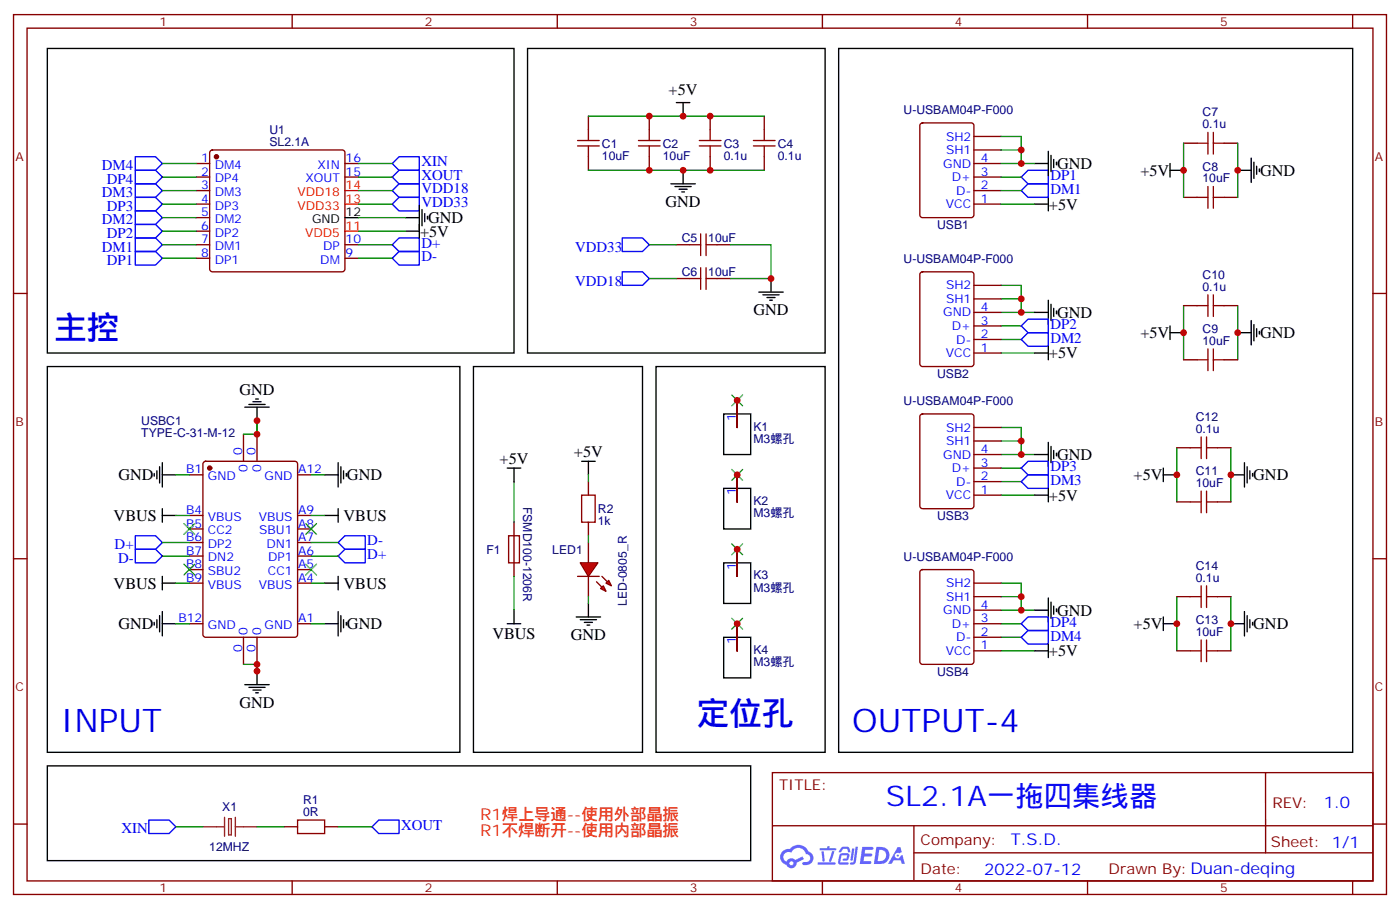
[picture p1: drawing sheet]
<svg xmlns="http://www.w3.org/2000/svg" width="365mm" height="237mm" viewBox="0 0 365 237" stroke-linecap="round" stroke-linejoin="round" font-family="sans-serif">
<g fill="none" stroke="#870000" stroke-width=".35">
<path d="M3.5 3.8h358.1v229.3h-358.1zM7.1 7.3h351v222.3h-351zM76.2 3.8v3.5M145.3 3.8v3.5M214.5 3.8v3.5M283.6 3.8v3.5M352.8 3.8v3.5M3.5 76.5h3.6M358.1 76.5h3.5M3.5 145.6h3.6M358.1 145.6h3.5M3.5 214.8h3.6"/>
<path d="M201.4 201.4h156.7v28.2h-156.7zM201.5 215.2h156.4M238.3 215.2v14.1M330.1 201.4v20.9M358.1 214.8h3.5M76.2 229.6v3.5M145.3 229.6v3.5M214.5 229.6v3.5M238.3 222.3h119.6M283.6 229.6v3.5M352.8 229.6v3.5"/>
</g>
<g fill="#5487ff">
<path d="M224.9 220.7h2.5a.4 .4 0 0 1 .4 .4 .4 .4 0 0 1-.4 .4h-1.7l-.2 .9h1.7l.3 .2a.4 .4 0 0 1-.4 .6h-1.7l-.2 1.2h1.7a.39 .39 0 0 1 .4 .4 .39 .39 0 0 1-.4 .4h-2.7z"/>
<path d="M234.1 220.8h.7l.4 1.3-.7 .3a.74 .74 0 0 0-1.1 .3 .74 .74 0 0 0 .5 1 .74 .74 0 0 0 1-.6l.5-.3 .6 2.3h-.9l-.2-.9h-1.8l-.5 .9h-1z"/>
<path d="M222.2 221.1h.6l-.4 3a.31 .31 0 0 1-.3 .2 .31 .31 0 0 1-.3-.3z"/>
<path d="M223.1 220.7h.7l-.6 3.9a.89 .89 0 0 1-.6 .7 .89 .89 0 0 1-.9-.3l.1-.2 .8-.2z"/>
<path d="M219.5 220.8l.6-.2 1.2 .1 .5 1.3-.6 .2-.4-1-1 .2a.95 .95 0 0 1-.9 .8l-.2-.2z"/>
<path d="M219.1 222.5l.5-.2h1.4a.89 .89 0 0 1 .3 1.5l-.3 .5h-1a.29 .29 0 0 1-.3-.3 .29 .29 0 0 1 .4-.3h.6l.2-.8-1.4 .1-.3 1.7 1.9 .1a.29 .29 0 0 1 .2 .3 .29 .29 0 0 1-.3 .3l-1.9-.1-.5-.2v-.5l.3-1.6z"/>
<path d="M213.3 224.8h4.4a.3 .3 0 0 1 .2 .3 .3 .3 0 0 1-.3 .3h-4.2z"/>
<path d="M217 221.8h.6l-.5 1.7a1.02 1.02 0 0 1-.7 1.1l-.2-.2z"/>
<path d="M214.2 221.9h.6l.3 2.4-.2 .3-.4-.2z"/>
<path d="M213.8 221.1h1.9l.2-.6h.5l-.1 .6h1.6a.29 .29 0 0 1 .3 .3 .29 .29 0 0 1-.4 .2h-3.9z"/>
<path d="M228.5 220.7l-.6 4.5h1.5a2.27 2.27 0 0 0 2.6-2.3 2.27 2.27 0 0 0-2.7-2.2zM229.3 221.5a1.5 1.5 0 0 1 1.8 1.5 1.5 1.5 0 0 1-1.9 1.4h-.3z"/>
<path d="M204.1 221.9a2.09 2.09 0 0 0 1 3.5 1.37 1.37 0 0 0 1.6 .9 1.37 1.37 0 0 0 1.1-1.4l1.9-1-.4-.7-1.9 .9a1.4 1.4 0 0 0-2.3 .5 1.32 1.32 0 0 1-.6-1.9 1.32 1.32 0 0 1 1.9-.5 2.02 2.02 0 0 1 2-1.2 2.02 2.02 0 0 1 1.8 1.6 1.09 1.09 0 0 1 1.1 1.4 1.09 1.09 0 0 1-1.6 .7 .41 .41 0 0 0-.5 .3 .41 .41 0 0 0 .4 .5 1.89 1.89 0 0 0 2.4-1.2 1.89 1.89 0 0 0-1.2-2.4 2.98 2.98 0 0 0-5-.7l-1 .2zM205.9 225a.52 .52 0 0 1 1 0 .52 .52 0 0 1-1 0z"/>
<circle cx="234.1" cy="223" r=".28"/>
</g>
<g fill="none" stroke="#870000" stroke-width=".35">
<path d="M54.9 39.3l.5-.2h33.9a.71 .71 0 0 1 .7 .7v30.3l-.3 .5-.4 .2h-33.9l-.5-.2-.2-.5v-30.3zM153.5 30.3v3.5M169.3 30.3v3.5M185.2 30.3v3.5M199.3 30.3v3.5M51.2 42.6h3.5M51.2 46.1h3.5M51.2 49.7h3.5M51.2 53.2h3.5M51.2 56.7h3.5M90 42.6h3.5M90 46.1h3.5"/>
<path d="M153.5 40.9v3.5M169.3 40.9v3.5M185.2 40.9v3.5M199.3 40.9v3.5M51.2 60.3h3.5M51.2 63.8h3.5M51.2 67.3h3.5M90 63.8h3.5M90 67.3h3.5M176.4 63.8h3.5M176.4 72.6h3.5M187 63.8h3.5"/>
<path d="M187 72.6h3.5M63.5 113.2v7M67 113.2v7M49.4 123.8h3.5M49.4 134.3h3.5M49.4 137.9h3.5M53.2 120.4l.4-.2h23.3a.71 .71 0 0 1 .7 .7l-.1 44.8-.6 .4h-23.3l-.5-.2-.2-.5v-44.5zM77.6 123.8h3.5M77.6 134.3h3.5M77.6 137.9h3.5M134.1 136.1v14.1M49.4 141.4h3.5"/>
<path d="M49.4 144.9h3.5M49.4 148.4h3.5M49.4 152h3.5M77.6 141.4h3.5M77.6 144.9h3.5M77.6 148.4h3.5M77.6 152h3.5M49.4 162.6h3.5M63.5 166.1v7M67 166.1v7M77.6 162.6h3.5M74.1 215.5h3.5"/>
<path d="M84.7 215.5h3.5"/>
</g>
<g fill="#870000" stroke="#870000" stroke-width=".35">
<circle cx="56.4" cy="40.9" r=".53"/>
<circle cx="54.7" cy="122" r=".53"/>
</g>
<path d="M90 53.2h3.5M90 49.7h3.5M90 60.3h3.5" fill="none" stroke="#f00" stroke-width=".35"/>
<g fill="none" stroke="#000" stroke-width=".35">
<path d="M176.4 26.7h3.5M178.2 26.7v3.6M90 56.7h3.5M105.8 56.7h3.6M109.4 53.6v8.4M110.1 54.6v4.2M110.8 55.7v2.1M111.5 56.4v.7M175 47.9h6.3M176 48.6h4.3M177.1 49.3h2.1M177.8 50h.7"/>
<path d="M178.2 44.4v3.5M105.8 60.3h3.6M197.9 76.1h6.4M199 76.8h4.2M200 77.5h2.1M200.7 78.2h.7M201.1 72.6v3.5M63.9 106.1h6.3M64.9 105.4h4.2M66 104.7h2.1M66.7 104h.7M67 106.1v3.5"/>
<path d="M40.2 123.4v.7M40.9 122.7v2.1M41.6 121.6v4.3M42.3 123.8h3.6M42.3 120.6v6.3M42.3 132.6v3.5M42.3 134.3h3.6M84.7 123.8h3.5M84.7 134.3h3.5M88.2 120.6v6.3M88.2 132.6v3.5M88.9 121.6v4.3"/>
<path d="M89.6 122.7v2.1M90.3 123.4v.7M42.3 150.2v3.5M42.3 159.4v6.3M42.3 152h3.6M84.7 152h3.5M88.2 150.2v3.5M88.2 159.4v6.3M134.1 159v3.6M40.2 162.2v.7M40.9 161.5v2.1M41.6 160.4v4.3"/>
<path d="M42.3 162.6h3.6M63.9 178.4h6.3M64.9 179.1h4.2M66 179.8h2.1M67 174.9v3.5M84.7 162.6h3.5M88.9 160.4v4.3M89.6 161.5v2.1M90.3 162.2v.7M132.3 162.6h3.5M66.7 180.6h.7"/>
</g>
<g fill="none" stroke="#00f" stroke-width=".35">
<path d="M35.3 40.9h5.3l1.7 1.7-1.7 1.8h-5.3zM35.3 44.4h5.3l1.7 1.7-1.7 1.8h-5.3zM35.3 51.4h5.3l1.7 1.8-1.7 1.8h-5.3zM35.3 47.9h5.3l1.7 1.8-1.7 1.7h-5.3zM35.3 58.5h5.3l1.7 1.8-1.7 1.7h-5.3zM35.3 55h5.3l1.7 1.7-1.7 1.8h-5.3zM102.3 42.6l1.8-1.7h5.3v3.5h-5.3zM102.3 46.1l1.8-1.7h5.3v3.5h-5.3zM102.3 49.7l1.8-1.8h5.3v3.5h-5.3zM102.3 53.2l1.8-1.8h5.3v3.6h-5.3zM35.3 65.5h5.3l1.7 1.8-1.7 1.8h-5.3zM35.3 62h5.3l1.7 1.8-1.7 1.7h-5.3z"/>
<path d="M102.3 63.8l1.8-1.8h5.3v3.5h-5.3zM102.3 67.3l1.8-1.8h5.3v3.6h-5.3zM162.3 62h5.3l1.7 1.8-1.7 1.7h-5.3zM162.3 70.8h5.3l1.7 1.8-1.7 1.8h-5.3zM35.3 139.6h5.3l1.7 1.8-1.7 1.8h-5.3zM35.3 143.2h5.3l1.7 1.7-1.7 1.8h-5.3zM88.2 144.9l1.8-1.7h5.2v3.5h-5.2zM88.2 141.4l1.8-1.8h5.2v3.6h-5.2zM38.8 213.7h5.3l1.8 1.8-1.8 1.7h-5.3zM97 215.5l1.8-1.8h5.3v3.5h-5.3z"/>
</g>
<g fill="none" stroke="#008700" stroke-width=".35">
<path d="M153.5 30.3h45.8M42.3 42.6h8.9M42.3 46.1h8.9M42.3 49.7h8.9M42.3 53.2h8.9M42.3 56.7h8.9M93.5 42.6h8.8M93.5 46.1h8.8M93.5 49.7h8.8M93.5 53.2h8.8M93.5 56.7h12.3M153.5 44.4h45.8"/>
<path d="M42.3 60.3h8.9M42.3 63.8h8.9M42.3 67.3h8.9M93.5 60.3h12.3M93.5 63.8h8.8M93.5 67.3h8.8M169.3 63.8h7.1M169.3 72.6h7.1M190.5 63.8h10.6v8.8h-10.6M67 109.6v3.6h-3.5M45.9 123.8h3.5M45.9 134.3h3.5"/>
<path d="M81.1 123.8h3.6M81.1 134.3h3.6M134.1 125.5v10.6M42.3 141.4h7.1M42.3 144.9h7.1M45.9 152h3.5M81.1 152h3.6M81.1 141.4h7.1M81.1 144.9h7.1M134.1 150.2v8.8M45.9 162.6h3.5M63.5 173.1h3.5v1.8"/>
<path d="M81.1 162.6h3.6M45.9 215.5h7M67 215.5h7.1M88.2 215.5h8.8"/>
</g>
<path d="M52.9 215.5h5.7M58.6 213v4.9M59.6 213.4h.7v4.2h-.7zM61.4 215.5h5.6M61.4 213v4.9" fill="none" stroke="#8c2424" stroke-width=".35"/>
<g fill="none" stroke="#a10000" stroke-width=".35">
<path d="M150.6 38h5.7M150.6 36.6h5.7M153.5 33.8v2.8M153.5 38v2.9M166.5 38h5.7M166.5 36.6h5.7M169.3 33.8v2.8M169.3 38v2.9M182.4 38h5.6M182.4 36.6h5.6M185.2 33.8v2.8M185.2 38v2.9"/>
<path d="M196.5 38h5.6M196.5 36.6h5.6M199.3 33.8v2.8M199.3 38v2.9M179.9 63.8h2.8M179.9 72.6h2.8M182.7 61v5.6M182.7 69.8v5.6M184.1 61v5.6M184.1 69.8v5.6M184.1 63.8h2.9M184.1 72.6h2.9"/>
<path d="M132.6 139.6h2.9v7.1h-2.9zM77.6 213.7h7.1v3.5h-7.1z"/>
</g>
<path d="M48 136.5l2.8 2.8M50.8 136.5l-2.8 2.8M79.7 136.5l2.8 2.8M82.5 136.5l-2.8 2.8M48 147l2.8 2.9M50.8 147l-2.8 2.9M79.7 147l2.8 2.9M82.5 147l-2.8 2.9" fill="none" stroke="#3c3" stroke-width=".35"/>
<g fill="#f00" stroke="#870000" stroke-width=".35">
<path d="M151.3 146.7h4.6l-2.4 3.5z"/>
<path d="M150.6 150.2h5.7z"/>
</g>
<g fill="#870000" stroke="#870000" stroke-width=".35">
<path d="M157 150.2l1.4 1.4z"/>
<path d="M155.6 151.6l1.4 1.4z"/>
</g>
<g fill="#f00" stroke="#870000" stroke-width=".35">
<path d="M158 152l.7-.7 .8 1.4z"/>
<path d="M156.6 153.4l.7-.7 .7 1.4z"/>
</g>
<g fill="none" stroke="#870000" stroke-width=".35">
<path d="M240.1 32.2l.5-.2h12.7a.71 .71 0 0 1 .7 .7l-.1 23.6-.6 .4h-12.7l-.5-.2-.2-.5v-23.3zM254 35.6h7.1M254 39.1h7.1M308.7 37.3h3.5M319.3 37.3h3.5M254 42.6h7.1M254 46.1h7.1M254 49.7h7.1M254 53.2h7.1M308.7 51.4h3.5M319.3 51.4h3.5M240.1 71l.5-.2h12.7a.71 .71 0 0 1 .7 .7l-.1 23.6-.6 .4h-12.7l-.5-.2-.2-.5v-23.3z"/>
<path d="M254 74.4h7.1M254 77.9h7.1M308.7 79.7h3.5M319.3 79.7h3.5M254 81.4h7.1M254 84.9h7.1M254 88.5h7.1M254 92h7.1M308.7 93.8h3.5M319.3 93.8h3.5M192.3 104.4v7M240.1 108.1l.5-.2h12.7a.71 .71 0 0 1 .7 .7l-.1 23.5-.6 .5h-12.7l-.5-.3-.2-.4v-23.3z"/>
<path d="M254 111.4h7.1M254 114.9h7.1M254 118.5h7.1M306.9 116.7h3.5M317.5 116.7h3.5M153.5 125.5v3.5M153.5 136.1v3.5M192.3 123.8v7M254 122h7.1M254 125.5h7.1M254 129h7.1M306.9 130.8h3.5"/>
<path d="M317.5 130.8h3.5M153.5 141.4v5.3M153.5 150.2v5.3M192.3 143.2v7M240.1 148.7l.5-.3h12.7a.71 .71 0 0 1 .7 .8l-.1 23.5-.6 .4h-12.7l-.5-.2-.2-.5v-23.2zM254 152h7.1M254 155.5h7.1M254 159h7.1M306.9 155.5h3.5M317.5 155.5h3.5M192.3 162.6v7M254 162.6h7.1"/>
<path d="M254 166.1h7.1M254 169.6h7.1M306.9 169.6h3.5M317.5 169.6h3.5"/>
</g>
<g fill="none" stroke="#000" stroke-width=".35">
<path d="M12.3 12.6h121.8v79.4h-121.8zM137.6 12.6h77.6v79.4h-77.6zM218.7 12.6h134.1v183.5h-134.1zM273.4 39.4v6.4M269.9 53.2h3.5M269.9 42.6h3.5M273.4 51.4v3.6M274.1 40.5v4.2M274.8 41.6v2.1M275.5 42.3v.7M305.2 44.4h3.5M305.2 42.6v3.5"/>
<path d="M322.8 44.4h3.5M326.3 41.2v6.4M327 42.3v4.2M327.7 43.3v2.1M328.4 44v.7M273.4 78.2v6.4M274.1 79.3v4.2M12.3 95.5h107.6v100.6h-107.6zM123.5 95.5h44.1v100.6h-44.1zM171.1 95.5h44.1v100.6h-44.1zM269.9 81.4h3.5M269.9 92h3.5"/>
<path d="M273.4 90.2v3.6M274.8 80.4v2.1M275.5 81.1v.7M305.2 84.9v3.6M305.2 86.7h3.5M322.8 86.7h3.5M326.3 83.5v6.4M327 84.6v4.2M327.7 85.7v2.1M328.4 86.4v.7M188.7 107.9h7.1v10.6h-7.1zM269.9 118.5h3.5"/>
<path d="M273.4 115.3v6.3M274.1 116.3v4.3M274.8 117.4v2.1M275.5 118.1v.7M132.3 122h3.5M134.1 122v3.5M151.7 120.2h3.5M153.5 120.2v3.6M188.7 127.3h7.1v10.6h-7.1zM269.9 129h3.5M273.4 127.3v3.5M303.4 123.8h3.5"/>
<path d="M303.4 122v3.5M321 123.8h3.6M324.6 120.6v6.3M325.3 121.6v4.3M326 122.7v2.1M326.7 123.4v.7M153.5 157.3v3.5M188.7 146.7h7.1v10.6h-7.1zM269.9 159h3.5M273.4 155.9v6.3M274.1 156.9v4.2M274.8 158v2.1"/>
<path d="M275.5 158.7v.7M324.6 159.4v6.3M150.3 160.8h6.3M151.3 161.5h4.3M152.4 162.2h2.1M153.1 162.9h.7M188.7 166.1h7.1v10.6h-7.1zM269.9 169.6h3.5M273.4 167.9v3.5M303.4 160.8v3.5M303.4 162.6h3.5M321 162.6h3.6"/>
<path d="M325.3 160.4v4.3M326 161.5v2.1M326.7 162.2v.7M12.3 199.6h183.5v24.7h-183.5z"/>
</g>
<g fill="none" stroke="#a10000" stroke-width=".35">
<path d="M312.2 37.3h2.8M315 34.5v5.6M316.4 37.3h2.9M316.4 34.5v5.6M312.2 51.4h2.8M315 48.6v5.7M316.4 48.6v5.7M316.4 51.4h2.9M312.2 79.7h2.8M315 76.8v5.7M316.4 76.8v5.7M316.4 79.7h2.9"/>
<path d="M312.2 93.8h2.8M315 90.9v5.7M316.4 90.9v5.7M316.4 93.8h2.9M310.4 116.7h2.9M313.3 113.9v5.6M314.7 113.9v5.6M314.7 116.7h2.8M151.7 129h3.5v7.1h-3.5zM310.4 130.8h2.9M313.3 128v5.6M314.7 130.8h2.8"/>
<path d="M314.7 128v5.6M310.4 155.5h2.9M313.3 152.7v5.6M314.7 152.7v5.6M314.7 155.5h2.8M310.4 169.6h2.9M313.3 166.8v5.6M314.7 166.8v5.6M314.7 169.6h2.8"/>
</g>
<g fill="none" stroke="#008700" stroke-width=".35">
<path d="M261.1 35.6h5.2v7M261.1 39.1h5.2M308.7 37.3v14.1M322.8 37.3v14.1M261.1 53.2h8.8M261.1 46.1h5.2M261.1 49.7h5.2M261.1 42.6h8.8M261.1 74.4h5.2v7M261.1 77.9h5.2M308.7 79.7v14.1M322.8 79.7v14.1"/>
<path d="M261.1 81.4h8.8M261.1 88.5h5.2M261.1 84.9h5.2M261.1 92h8.8M67 109.6v3.6M261.1 111.4h5.2v7.1M261.1 114.9h5.2M261.1 118.5h8.8M306.9 116.7v14.1M321 116.7v14.1M153.5 123.8v1.7M153.5 139.6v1.8"/>
<path d="M261.1 125.5h5.2M261.1 122h5.2M261.1 129h8.8M153.5 155.5v1.8M261.1 152h5.2v7M261.1 155.5h5.2M261.1 159h8.8M306.9 155.5v14.1M321 155.5v14.1M67 173.1v1.8M261.1 166.1h5.2M261.1 162.6h5.2"/>
<path d="M261.1 169.6h8.8"/>
</g>
<path d="M266.3 49.7l1.8-1.8h5.3v3.5h-5.3zM266.3 46.1l1.8-1.7h5.3v3.5h-5.3zM266.3 84.9l1.8-1.7h5.3v3.5h-5.3zM266.3 88.5l1.8-1.8h5.3v3.5h-5.3zM266.3 122l1.8-1.8h5.3v3.6h-5.3zM266.3 125.5l1.8-1.7h5.3v3.5h-5.3zM266.3 162.6l1.8-1.8h5.3v3.5h-5.3zM266.3 166.1l1.8-1.8h5.3v3.6h-5.3z" fill="none" stroke="#00f" stroke-width=".35"/>
<path d="M190.9 102.9l2.8 2.9M193.7 102.9l-2.8 2.9M190.9 122.3l2.8 2.9M193.7 122.3l-2.8 2.9M190.9 141.7l2.8 2.9M193.7 141.7l-2.8 2.9M190.9 161.1l2.8 2.9M193.7 161.1l-2.8 2.9" fill="none" stroke="#3c3" stroke-width=".35"/>
<g fill="#c00">
<circle cx="169.3" cy="44.4" r=".88"/>
<circle cx="185.2" cy="44.4" r=".88"/>
<circle cx="169.3" cy="30.3" r=".88"/>
<circle cx="185.2" cy="30.3" r=".88"/>
<circle cx="178.2" cy="30.3" r=".88"/>
<circle cx="178.2" cy="44.4" r=".88"/>
<circle cx="201.1" cy="72.6" r=".88"/>
<circle cx="67" cy="113.2" r=".88"/>
<circle cx="67" cy="173.1" r=".88"/>
<circle cx="266.3" cy="42.6" r=".88"/>
<circle cx="266.3" cy="39.1" r=".88"/>
<circle cx="266.3" cy="77.9" r=".88"/>
<circle cx="266.3" cy="81.4" r=".88"/>
<circle cx="266.3" cy="114.9" r=".88"/>
<circle cx="266.3" cy="118.5" r=".88"/>
<circle cx="266.3" cy="155.5" r=".88"/>
<circle cx="266.3" cy="159" r=".88"/>
<circle cx="322.8" cy="44.4" r=".88"/>
<circle cx="308.7" cy="44.4" r=".88"/>
<circle cx="308.7" cy="86.7" r=".88"/>
<circle cx="322.8" cy="86.7" r=".88"/>
<circle cx="306.9" cy="123.8" r=".88"/>
<circle cx="321" cy="123.8" r=".88"/>
<circle cx="306.9" cy="162.6" r=".88"/>
<circle cx="321" cy="162.6" r=".88"/>
<circle cx="192.3" cy="162.6" r=".88"/>
<circle cx="192.3" cy="143.2" r=".88"/>
<circle cx="192.3" cy="123.8" r=".88"/>
<circle cx="192.3" cy="104.4" r=".88"/>
<circle cx="67" cy="109.6" r=".88"/>
<circle cx="67" cy="174.9" r=".88"/>
</g>
<g font-size="8.5" fill="#00c">
<text x="14.1" y="88.5">主控</text>
<text x="15.9" y="190.8">INPUT</text>
<text x="181.7" y="189">定位孔</text>
<text x="222.2" y="190.8">OUTPUT-4</text>
</g>
<text font-size="7.4" fill="#00f" x="231.1" y="210.2">SL2.1A一拖四集线器</text>
<g font-size="4.2">
<text x="174.4" y="24.6">+5V</text>
<text x="275.7" y="44">GND</text>
<text x="297.4" y="45.8">+5V</text>
<text x="328.6" y="45.8">GND</text>
<text x="173.6" y="54">GND</text>
<text x="111.7" y="58.2">GND</text>
<text x="273.6" y="54.6">+5V</text>
<text x="109.5" y="61.7">+5V</text>
<text x="196.5" y="82.2">GND</text>
<text x="275.7" y="82.9">GND</text>
<text x="297.4" y="88.2">+5V</text>
<text x="328.6" y="88.2">GND</text>
<text x="273.6" y="93.4">+5V</text>
<text x="62.4" y="102.9">GND</text>
<text x="149.7" y="119.1">+5V</text>
<text x="275.7" y="119.9">GND</text>
<text x="30.9" y="125.2">GND</text>
<text x="90.5" y="125.2">GND</text>
<text x="130.3" y="120.9">+5V</text>
<text x="295.7" y="125.2">+5V</text>
<text x="326.8" y="125.2">GND</text>
<text x="273.6" y="130.5">+5V</text>
<text x="29.6" y="135.8">VBUS</text>
<text x="89.6" y="135.8">VBUS</text>
<text x="29.6" y="153.4">VBUS</text>
<text x="89.6" y="153.4">VBUS</text>
<text x="275.7" y="160.5">GND</text>
<text x="30.9" y="164">GND</text>
<text x="90.5" y="164">GND</text>
<text x="128.4" y="166.5">VBUS</text>
<text x="148.9" y="166.9">GND</text>
<text x="295.7" y="164">+5V</text>
<text x="326.8" y="164">GND</text>
<text x="273.6" y="171">+5V</text>
<text x="62.4" y="184.4">GND</text>
</g>
<g font-size="4.2" fill="#f30">
<text x="125.2" y="213.7">R1焊上导通--使用外部晶振</text>
<text x="125.2" y="217.9">R1不焊断开--使用内部晶振</text>
</g>
<g font-size="4.2" fill="#00f">
<text x="345.2" y="210.6">1.0</text>
<text x="263.6" y="220.2">T.S.D.</text>
<text x="256.7" y="228">2022-07-12</text>
</g>
<g font-size="3.9" fill="#00f">
<text x="26.6" y="44.4">DM4</text>
<text x="27.9" y="47.9">DP4</text>
<text x="109.9" y="46.9">XOUT</text>
<text x="109.9" y="43.4">XIN</text>
<text x="273.9" y="47">DP1</text>
<text x="26.6" y="51.4">DM3</text>
<text x="109.9" y="53.9">VDD33</text>
<text x="109.9" y="50.4">VDD18</text>
<text x="273.9" y="50.5">DM1</text>
<text x="26.6" y="58.5">DM2</text>
<text x="27.9" y="55">DP3</text>
<text x="26.6" y="65.5">DM1</text>
<text x="27.9" y="62">DP2</text>
<text x="109.9" y="64.5">D+</text>
<text x="150" y="65.6">VDD33</text>
<text x="27.9" y="69.1">DP1</text>
<text x="109.9" y="68.1">D-</text>
<text x="150" y="74.5">VDD18</text>
<text x="273.9" y="89.3">DM2</text>
<text x="273.9" y="85.8">DP2</text>
<text x="273.9" y="122.8">DP3</text>
<text x="273.9" y="126.4">DM3</text>
<text x="29.9" y="143.2">D+</text>
<text x="95.8" y="142.1">D-</text>
<text x="30.8" y="146.7">D-</text>
<text x="95.8" y="145.7">D+</text>
<text x="273.9" y="166.9">DM4</text>
<text x="273.9" y="163.4">DP4</text>
<text x="31.7" y="217.2">XIN</text>
<text x="104.6" y="216.2">XOUT</text>
</g>
<g font-size="3.9" fill="#800">
<text x="203.2" y="206">TITLE:</text>
<text x="331.8" y="210.6">REV:</text>
<text x="240.1" y="220.2">Company:</text>
<text x="331.5" y="220.8">Sheet: 1/1</text>
<text x="240.1" y="227.8">Date:</text>
<text x="289.1" y="227.9">Drawn By:Duan-deqing</text>
</g>
<g font-size="3.2" fill="#800">
<text x="41.6" y="6.8">1</text>
<text x="110.8" y="6.8">2</text>
<text x="179.9" y="6.8">3</text>
<text x="249.1" y="6.8">4</text>
<text x="318.2" y="6.8">5</text>
<text x="4.1" y="41.9">A</text>
<text x="358.6" y="41.9">A</text>
<text x="4.1" y="111.1">B</text>
<text x="358.6" y="111.1">B</text>
<text x="4.1" y="180.2">C</text>
<text x="358.6" y="180.2">C</text>
<text x="41.6" y="232.6">1</text>
<text x="110.8" y="232.6">2</text>
<text x="179.9" y="232.6">3</text>
<text x="249.1" y="232.6">4</text>
<text x="318.2" y="232.6">5</text>
</g>
<g font-size="3.2" fill="#000080">
<text x="235.7" y="29.7">U-USBAM04P-F000</text>
<text x="70.3" y="34.9">U1</text>
<text x="313.6" y="33.4">0.1u</text>
<text x="313.6" y="30.3">C7</text>
<text x="70.3" y="38">SL2.1A</text>
<text x="157" y="41.6">10uF</text>
<text x="157" y="38.5">C1</text>
<text x="172.9" y="41.6">10uF</text>
<text x="172.9" y="38.5">C2</text>
<text x="188.7" y="41.6">0.1u</text>
<text x="188.7" y="38.5">C3</text>
<text x="202.8" y="41.6">0.1u</text>
<text x="202.9" y="38.5">C4</text>
<text x="313.6" y="47.6">10uF</text>
<text x="313.6" y="44.4">C8</text>
<text x="244.4" y="59.7">USB1</text>
<text x="177.8" y="63.1">C5</text>
<text x="184.7" y="63.1">10uF</text>
<text x="177.8" y="72">C6</text>
<text x="184.7" y="71.9">10uF</text>
<text x="235.7" y="68.5">U-USBAM04P-F000</text>
<text x="313.6" y="75.8">0.1u</text>
<text x="313.6" y="72.7">C10</text>
<text x="313.6" y="89.9">10uF</text>
<text x="313.6" y="86.8">C9</text>
<text x="244.4" y="98.5">USB2</text>
<text x="235.7" y="105.5">U-USBAM04P-F000</text>
<text x="36.8" y="114">TYPE-C-31-M-12</text>
<text x="36.8" y="110.8">USBC1</text>
<text x="196.5" y="112.2">K1</text>
<text x="311.9" y="112.8">0.1u</text>
<text x="311.9" y="109.7">C12</text>
<text x="196.5" y="115.4">M3螺孔</text>
<text x="311.9" y="123.8">C11</text>
<text x="196.5" y="131.6">K2</text>
<text x="311.9" y="126.9">10uF</text>
<text x="136.4" y="132.1" transform="rotate(90 136.4 132.1)">FSMD100-1206R</text>
<text x="155.9" y="136.9">1k</text>
<text x="155.9" y="133.8">R2</text>
<text x="196.5" y="134.8">M3螺孔</text>
<text x="244.4" y="135.5">USB3</text>
<text x="126.8" y="144.3">F1</text>
<text x="144" y="144.3">LED1</text>
<text x="235.7" y="146.1">U-USBAM04P-F000</text>
<text x="311.9" y="148.5">C14</text>
<text x="196.5" y="154.2">M3螺孔</text>
<text x="196.5" y="151">K3</text>
<text x="311.9" y="151.6">0.1u</text>
<text x="163.5" y="158" transform="rotate(-90 163.5 158)">LED-0805_R</text>
<text x="311.9" y="165.7">10uF</text>
<text x="311.9" y="162.6">C13</text>
<text x="196.5" y="173.6">M3螺孔</text>
<text x="196.5" y="170.4">K4</text>
<text x="244.4" y="176.1">USB4</text>
<text x="79" y="209.5">R1</text>
<text x="58" y="211.3">X1</text>
<text x="79" y="212.7">0R</text>
<text x="54.6" y="221.9">12MHZ</text>
</g>
<g font-size="3.2" fill="#00f">
<text x="246.7" y="36.6">SH2</text>
<text x="246.7" y="40.1">SH1</text>
<text x="52.5" y="42.3">1</text>
<text x="52.5" y="45.8">2</text>
<text x="56" y="44">DM4</text>
<text x="56" y="47.6">DP4</text>
<text x="79.7" y="47.6">XOUT</text>
<text x="82.8" y="44">XIN</text>
<text x="90.1" y="45.8">15</text>
<text x="90.1" y="42.3">16</text>
<text x="246" y="43.7">GND</text>
<text x="248.3" y="47.2">D+</text>
<text x="255.8" y="42.3">4</text>
<text x="255.8" y="45.8">3</text>
<text x="52.5" y="49.3">3</text>
<text x="52.5" y="52.8">4</text>
<text x="56" y="51.1">DM3</text>
<text x="249.4" y="50.7">D-</text>
<text x="255.8" y="49.3">2</text>
<text x="255.8" y="52.8">1</text>
<text x="52.5" y="56.4">5</text>
<text x="52.5" y="59.9">6</text>
<text x="56" y="54.6">DP3</text>
<text x="56" y="58.1">DM2</text>
<text x="246.7" y="54.3">VCC</text>
<text x="52.5" y="63.4">7</text>
<text x="56" y="61.7">DP2</text>
<text x="56" y="65.2">DM1</text>
<text x="84.3" y="65.2">DP</text>
<text x="90.1" y="63.4">10</text>
<text x="52.5" y="67">8</text>
<text x="56" y="68.7">DP1</text>
<text x="83.5" y="68.7">DM</text>
<text x="90.1" y="67">9</text>
<text x="246.7" y="75.4">SH2</text>
<text x="246" y="82.5">GND</text>
<text x="246.7" y="79">SH1</text>
<text x="255.8" y="81.1">4</text>
<text x="248.3" y="86">D+</text>
<text x="249.4" y="89.5">D-</text>
<text x="255.8" y="84.6">3</text>
<text x="255.8" y="88.1">2</text>
<text x="246.7" y="93.1">VCC</text>
<text x="255.8" y="91.7">1</text>
<text x="191.9" y="109.6" transform="rotate(-90 191.9 109.6)">1</text>
<text x="246.7" y="112.5">SH2</text>
<text x="63.1" y="118.5" transform="rotate(-90 63.1 118.5)">0</text>
<text x="66.7" y="118.5" transform="rotate(-90 66.7 118.5)">0</text>
<text x="246" y="119.5">GND</text>
<text x="246.7" y="116">SH1</text>
<text x="255.8" y="118.1">4</text>
<text x="48.5" y="123.4">B1</text>
<text x="54.2" y="125.2">GND</text>
<text x="64.6" y="122.9" transform="rotate(-90 64.6 122.9)">0</text>
<text x="68.1" y="122.9" transform="rotate(-90 68.1 122.9)">0</text>
<text x="69" y="125.2">GND</text>
<text x="77.8" y="123.4">A12</text>
<text x="248.3" y="123">D+</text>
<text x="255.8" y="121.6">3</text>
<text x="255.8" y="125.2">2</text>
<text x="191.9" y="129" transform="rotate(-90 191.9 129)">1</text>
<text x="246.7" y="130.1">VCC</text>
<text x="249.4" y="126.6">D-</text>
<text x="255.8" y="128.7">1</text>
<text x="48.5" y="134">B4</text>
<text x="48.5" y="137.5">B5</text>
<text x="54.2" y="135.7">VBUS</text>
<text x="67.5" y="135.7">VBUS</text>
<text x="77.8" y="137.5">A8</text>
<text x="77.8" y="134">A9</text>
<text x="48.5" y="141">B6</text>
<text x="54.2" y="139.3">CC2</text>
<text x="54.2" y="142.8">DP2</text>
<text x="67.6" y="139.3">SBU1</text>
<text x="69.5" y="142.8">DN1</text>
<text x="77.8" y="141">A7</text>
<text x="48.5" y="144.6">B7</text>
<text x="48.5" y="148.1">B8</text>
<text x="54.2" y="146.3">DN2</text>
<text x="54.2" y="149.9">SBU2</text>
<text x="69.9" y="149.9">CC1</text>
<text x="69.9" y="146.3">DP1</text>
<text x="77.8" y="148.1">A5</text>
<text x="77.8" y="144.6">A6</text>
<text x="191.9" y="148.4" transform="rotate(-90 191.9 148.4)">1</text>
<text x="48.5" y="151.6">B9</text>
<text x="54.2" y="153.4">VBUS</text>
<text x="67.5" y="153.4">VBUS</text>
<text x="77.8" y="151.6">A4</text>
<text x="246.7" y="153">SH2</text>
<text x="246" y="160.1">GND</text>
<text x="246.7" y="156.6">SH1</text>
<text x="255.8" y="158.7">4</text>
<text x="46.5" y="162.2">B12</text>
<text x="54.2" y="164">GND</text>
<text x="64.6" y="165.4" transform="rotate(-90 64.6 165.4)">0</text>
<text x="68.1" y="165.4" transform="rotate(-90 68.1 165.4)">0</text>
<text x="69" y="164">GND</text>
<text x="77.8" y="162.2">A1</text>
<text x="191.9" y="167.9" transform="rotate(-90 191.9 167.9)">1</text>
<text x="248.3" y="163.6">D+</text>
<text x="249.4" y="167.1">D-</text>
<text x="255.8" y="162.2">3</text>
<text x="255.8" y="165.7">2</text>
<text x="63.1" y="169.9" transform="rotate(-90 63.1 169.9)">0</text>
<text x="66.7" y="169.9" transform="rotate(-90 66.7 169.9)">0</text>
<text x="246.7" y="170.7">VCC</text>
<text x="255.8" y="169.3">1</text>
</g>
<g font-size="3.2" fill="#f00">
<text x="77.6" y="51.1">VDD18</text>
<text x="90.1" y="52.8">13</text>
<text x="90.1" y="49.3">14</text>
<text x="77.6" y="54.6">VDD33</text>
<text x="90.1" y="59.9">11</text>
<text x="79.6" y="61.7">VDD5</text>
</g>
<g font-size="3.2">
<text x="81.4" y="58.1">GND</text>
<text x="90.1" y="56.4">12</text>
</g>
</svg>
